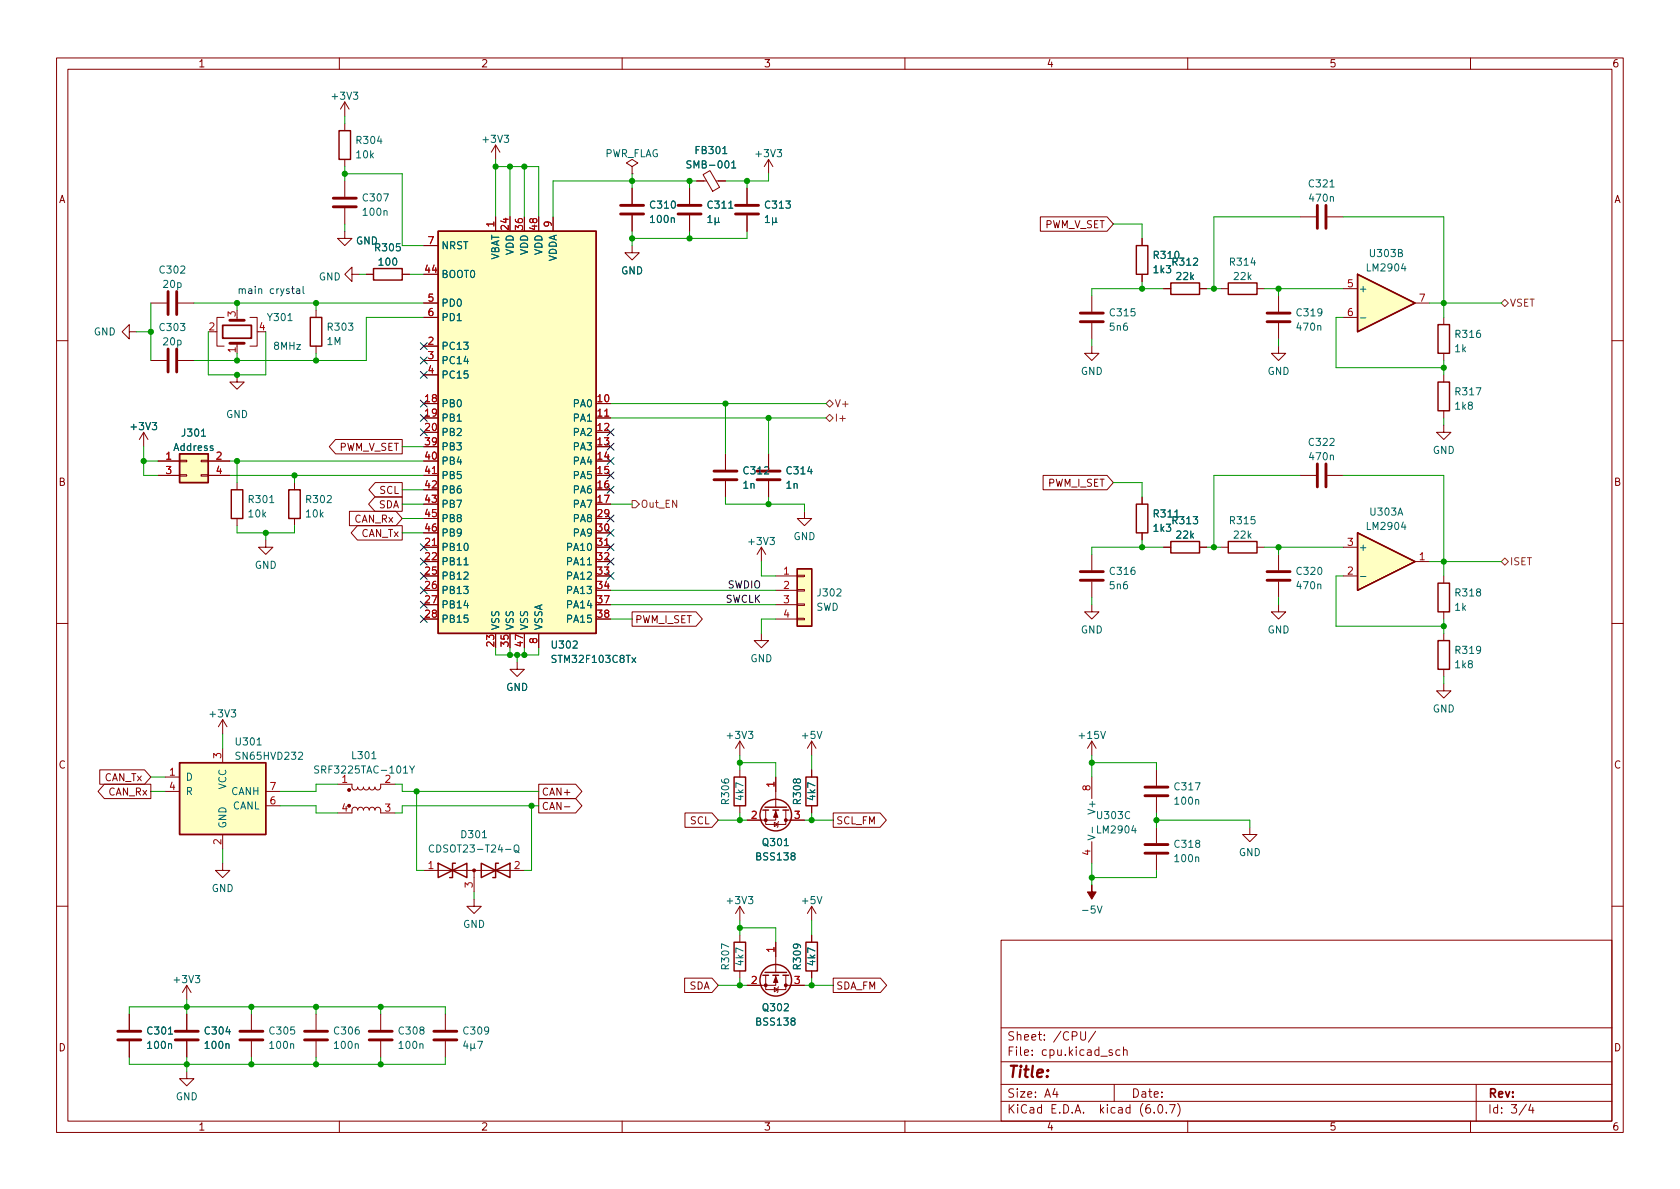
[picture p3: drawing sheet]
<svg xmlns="http://www.w3.org/2000/svg" width="297mm" height="210mm" viewBox="0 0 297 210" stroke-linecap="round" stroke-linejoin="round" font-family="sans-serif">
<g fill="none" stroke="#840000" stroke-width=".18">
<path d="M10 10.2h277v190.1h-277zM12 12.2h273v186.1h-273zM60 10.2v2M61 18v2.6M61 18l-.8 1.3M61 18l.7 1.3M110 10.2v2M160 10.2v2M210 10.2v2M260 10.2v2M61 21.8v1.3M61 28.2v1.3"/>
<path d="M61 32v2.8M61 36.8v2.8M87.6 25.6l-.7 1.3M87.6 25.6v2.6M87.6 38.3v2.6M87.6 25.6l.8 1.3M97.8 38.3v2.6M111.8 29.5l1-.7-1-.6-1.1 .6 1.1 .7v1.2M111.8 30.7h.1M111.8 33.3v2.8M111.8 38.1v2.8M121.9 33.3v2.8"/>
<path d="M121.9 38.1v2.8M123.2 32h1.7M124.3 30.9l1.2-.7 1.7 2.9-1.2 .7zM126.6 32h1.7M132.1 33.3v2.8M132.1 38.1v2.8M135.9 28.2l.8 1.3M135.9 28.2v2.5M135.9 28.2l-.8 1.3M183.9 38.3h11.8l1.1 1.3-1.1 1.3h-11.8zM229.9 38.3h2.8M234.7 38.3h2.8"/>
<path d="M22.9 58.7v-1.3l-1.3 1.3 1.3 1.2v-1.2h1.2M26.7 53.6h2.8M31.5 53.6h2.8M39.6 56.1h-1.2v5.1h1.2M41.9 56.1v.5M44.2 56.1h1.3v5.1h-1.3M55.9 54.9v1.2M61 40.9v1.3h1.2l-1.2 1.2-1.3-1.2h1.3M62.2 48.5v-1.3l-1.2 1.3 1.2 1.3v-1.3h1.3M64.8 48.5h1.2M71.1 48.5h1.3M74.9 56.1h2.6"/>
<path d="M74.9 53.6h2.6M74.9 43.4h2.6M111.8 43.4v1.3h1.2l-1.2 1.3-1.3-1.3h1.3M193 52.3v2.8M193 57.1v2.8M201.9 42.2v1.2M201.9 48.5v1.3M205.7 51h1.3M212.1 51h1.3M215.9 51h1.3M222.2 51h1.3M226.1 52.3v2.8"/>
<path d="M226.1 57.1v2.8M237.5 51h2.5M237.5 56.1h2.5M250.2 53.6h2.5M255.3 56.1v1.3M10 60.2h2M25.4 76.4l-.8 1.3M25.4 76.4v2.6M25.4 76.4l.8 1.3M26.7 63.7h2.8M31.5 63.7h2.8M41.9 66.3v1.3h1.3l-1.3 1.2-1.3-1.2h1.3"/>
<path d="M41.9 60.7v.5M55.9 61.2v1.3M59.3 77.7h11.8v2.6h-11.8l-1.1-1.3zM74.9 63.7h2.6M74.9 61.2h2.6M74.9 66.3h2.6M105.4 73.9h2.5M193 61.2v1.3h1.3l-1.3 1.2-1.2-1.2h1.2M226.1 61.2v1.3h1.2l-1.2 1.2-1.3-1.2h1.3M255.3 75.2v1.2h1.2l-1.2 1.3-1.3-1.3h1.3M255.3 62.5v1.2M255.3 66.3v1.3"/>
<path d="M255.3 72.6v1.3M285 60.2h2M27.9 81.5h3.8M27.9 84.1h3.8M31.7 83.9h1.3v.3h-1.3zM31.7 81.4h1.3v.3h-1.3zM35.6 83.9h1.2v.3h-1.2zM35.6 81.4h1.2v.3h-1.2zM36.8 81.5h3.8M36.8 84.1h3.8M41.9 85.3v1.3M41.9 91.7v1.3"/>
<path d="M47 95.5v1.3h1.3l-1.3 1.2-1.3-1.2h1.3M52.1 85.3v1.3M52.1 91.7v1.3M61.8 90.4h8.2l1.1 1.3-1.1 1.3h-8.2zM63.2 93h7.9v2.5h-7.9l-1.1-1.3zM66.3 87.9h4.8v2.5h-4.8l-1.1-1.3zM66.3 85.3h4.8v2.6h-4.8l-1.1-1.3zM74.9 84.1h2.6M74.9 96.8h2.6M105.4 96.8h2.5M128.3 80.3v2.8M128.3 85.1v2.8"/>
<path d="M134.6 96.8l-.7 1.2M134.6 96.8v2.5M134.6 96.8l.8 1.2M135.9 80.3v2.8M135.9 85.1v2.8M142.2 90.4v1.3h1.3l-1.3 1.3-1.2-1.3h1.2M184.4 84.1h11.3l1.1 1.2-1.1 1.3h-11.3zM193 98v2.8M201.9 87.9v1.2M201.9 94.2v1.3M205.7 96.8h1.3M212.1 96.8h1.3"/>
<path d="M215.9 96.8h1.3M222.2 96.8h1.3M226.1 98v2.8M229.9 84.1h2.8M234.7 84.1h2.8M237.5 96.8h2.5M250.2 99.3h2.5M10 110.2h2M91.4 117.1v1.3h1.3l-1.3 1.2-1.2-1.2h1.2M95.2 112v2.5M111.8 108.2h11.3l1.1 1.3-1.1 1.2h-11.3zM134.6 112v1.3h1.3l-1.3 1.2-1.3-1.2h1.3"/>
<path d="M137.2 101.8h3.8M137.2 104.4h3.8M137.2 106.9h3.8M137.2 109.5h3.8M141 109.3h1.2v.3h-1.2zM141 106.8h1.2v.3h-1.2zM141 104.3h1.2v.2h-1.2zM141 101.7h1.2v.3h-1.2zM193 106.9v1.3h1.3l-1.3 1.3-1.2-1.3h1.2M193 102.9v2.8M226.1 106.9v1.3h1.2l-1.2 1.3-1.3-1.3h1.3M226.1 102.9v2.8"/>
<path d="M237.5 101.8h2.5M255.3 101.8v1.3M255.3 108.2v1.3M255.3 112v1.3M255.3 118.4v1.2M285 110.2h2M17.6 136.1h8l1.1 1.3-1.1 1.3h-8zM18.4 138.7h8.3v2.5h-8.3l-1.1-1.3zM29.2 137.4h2.5M29.2 139.9h2.5M39.4 127.2l-.8 1.3M39.4 127.2v2.6"/>
<path d="M39.4 132.3v2.6M39.4 127.2l.7 1.3M47 139.9h2.5M59.7 138.7h2.5l.1 .7 .4 .3 .4-.2 .1-.3 .2 .3 .3 .2 .4-.1 .2-.4 .1 .3 .3 .2 .4-.1 .2-.4 .1 .3 .3 .2 .4-.1 .2-.4 .2 .4 .4 .1 .4-.3v-.7h2.5M95.2 138.7h6.6l1.1 1.2-1.1 1.3h-6.6zM130.8 131.1l-.8 1.2M130.8 131.1v2.5M130.8 136.1v1.3M130.8 131.1l.8 1.2M137.2 137.4v5.3M143.5 131.1l-.8 1.2M143.5 131.1v2.5"/>
<path d="M143.5 136.1v1.3M143.5 131.1l.8 1.2M193 131.1v2.5M193 137.4v3.8M193 131.1l-.7 1.2M193 131.1l.8 1.2M204.5 136.1v2.8M255.3 120.9v1.3h1.2l-1.2 1.2-1.3-1.2h1.3M39.4 152.6v1.3h1.2l-1.2 1.3-1.3-1.3h1.3M39.4 147.6v2.5M47 142.5h2.5M59.7 143.8h2.5l.1-.8 .4-.3 .4 .2 .1 .3 .2-.3 .3-.1 .4 .1 .2 .3 .2-.4h.4l.3 .1 .1 .3 .2-.3 .4-.2 .3 .2 .1 .3 .2-.3 .4-.2 .4 .3v.8h2.5"/>
<path d="M74.9 153.9h17.8M83.8 159v1.3h1.3l-1.3 1.2-1.3-1.2h1.3M83.8 153.9v3.8M95.2 141.2h6.6l1.1 1.3-1.1 1.3h-6.6zM99.8 142.7h1M121.1 143.8h4.8l1.1 1.2-1.1 1.3h-4.8zM130.8 142.5v1.3M135.4 143.3v2.5h3.5v-2.5M136.9 145.4l.6 .4-.6 .4zM137.2 143.3v1.7h-5.1M137.7 145.3l-.2 .1v.8l-.1 .1M138.9 145h3.3"/>
<path d="M143.5 142.5v1.3M147.3 143.8h8.3l1.1 1.2-1.1 1.3h-8.3zM193 148.8v3.8M204.5 141v2.8M204.5 146.3v2.8M204.5 151.1v2.8M221 146.3v1.3h1.2l-1.2 1.2-1.3-1.2h1.3M10 160.2h2M22.9 179.3v2.8M33 174.2l-.7 1.3M33 174.2v2.6M33 179.3v2.8"/>
<path d="M33 174.2l.8 1.3M44.4 179.3v2.8M55.9 179.3v2.8M67.3 179.3v2.8M78.7 179.3v2.8M121.1 173h4.8l1.1 1.2-1.1 1.3h-4.8zM130.8 160.3v2.5M130.8 165.3v1.3M130.8 171.7v1.3M130.8 160.3l-.8 1.2M130.8 160.3l.8 1.2M135.4 172.5v2.5h3.5v-2.5"/>
<path d="M136.9 174.6l.6 .4-.6 .4zM137.2 172.5v1.7h-5.1M137.2 166.6v5.4M137.7 174.5l-.2 .1v.8l-.1 .1M138.9 174.2h3.3M143.5 160.3v2.5M143.5 165.3v1.3M143.5 171.7v1.3M143.5 160.3l-.8 1.2M143.5 160.3l.8 1.2M147.3 173h8.4l1.1 1.2-1.1 1.3h-8.4zM177 166.3h108v32h-108z"/>
<path d="M285 160.2h2M22.9 184.1v2.8M33 189.5v1.2h1.3l-1.3 1.3-1.3-1.3h1.3M33 184.1v2.8M44.4 184.1v2.8M55.9 184.1v2.8M60 198.3v2M67.3 184.1v2.8M78.7 184.1v2.8M110 198.3v2M160 198.3v2M177 194.8h108"/>
<path d="M177 191.8h108M177 187.8h108M177 181.8h108M186.5 192.5l-.4 1h1M186.9 193v1M191.1 182.4v1.2l.3 .3h.2l.3-.3v-1.2M193.7 182.4l-1.3 1.9M196.6 185.7l-.3-.1-.2 .2v.3l.5 .1v.4h-.5M197 191.8v3M198 185.7l-.4-.1-.3 .3v.4l.1 .3h.6M198.6 185.8l.3-.2 .3 .1 .1 .9M198.6 185.1v1.5"/>
<path d="M204.1 196.7v.1M204.9 195.4l.2-.1a.81 .81 0 0 1 .6 .7 .81 .81 0 0 1-.3 .8h-.2a.81 .81 0 0 1-.6-.6 .81 .81 0 0 1 .3-.8zM206.2 196.7v.1M206.8 195.3h1l-.7 1.5M208.2 195.1a1.72 1.72 0 0 1 0 2.3M210 198.3v2M260 198.3v2M261 191.8v6.5M269.9 195.3l-1.3 1.9M270.6 195.3l-.3 1h.9M271 195.8v1"/>
</g>
<g fill="none" stroke="#840000" stroke-width=".25">
<path d="M59.9 23.1h2.1v5.1h-2.1zM54.9 56.1h2v5.1h-2zM66 47.5h5.1v2h-5.1zM77.5 40.9h27.9v71.1h-27.9zM200.9 43.4h2v5.1h-2zM207 50h5.1v2.1h-5.1zM217.2 50h5v2.1h-5zM240 48.5l10.2 5.1-10.2 5.1zM254.3 57.4h2v5.1h-2zM254.3 67.6h2v5h-2zM31.7 80.3h5.1v5h-5.1zM40.9 86.6h2v5.1h-2z"/>
<path d="M51.1 86.6h2v5.1h-2zM200.9 89.1h2v5.1h-2zM207 95.8h5.1v2h-5.1zM217.2 95.8h5v2h-5zM240 94.2l10.2 5.1-10.2 5.1zM141 100.6h2.5v10.1h-2.5zM254.3 103.1h2v5.1h-2zM254.3 113.3h2v5.1h-2zM31.7 134.9h15.3v12.7h-15.3zM129.8 137.4h2v5.1h-2zM142.5 137.4h2v5.1h-2zM77.5 152.6l5 2.6v-2.6l-5 2.6z"/>
<path d="M80.5 152.6h-.5v2.6h-.5M85.1 152.6l5.1 2.6v-2.6l-5.1 2.6zM88.1 152.6h-.5v2.6h-.5M134.9 143.3h1M135.3 142.7h3.8M136.7 143.3h1M138.4 143.3h1M129.8 166.6h2v5.1h-2zM134.9 172.5h1M135.3 172h3.8M136.7 172.5h1M138.4 172.5h1"/>
<path d="M142.5 166.6h2v5.1h-2z"/>
<circle cx="137.2" cy="144.1" r="2.79"/>
<circle cx="137.2" cy="173.3" r="2.79"/>
</g>
<g fill="#840000" stroke="#840000" stroke-width=".18">
<path d="M193 156.5v1.2h.8l-.8 1.3-.7-1.3h.7z"/>
<path d="M137.2 172.7l.3 1h-.7z"/>
<path d="M137.2 143.5l.3 1h-.7z"/>
<circle cx="83.8" cy="153.9" r=".25"/>
<circle cx="61.7" cy="139.7" r=".25"/>
<circle cx="135.4" cy="174.2" r=".25"/>
<circle cx="138.9" cy="174.2" r=".25"/>
<circle cx="135.4" cy="145" r=".25"/>
<circle cx="138.9" cy="145" r=".25"/>
</g>
<g fill="none" stroke="#006464" stroke-width=".18">
<path d="M122.2 28.5l-.5-.1-.2 .2v.3l.5 .3 .2 .3-.3 .2-.5-.1M125.2 38.4l.3-.3v1.3M125.2 39.4h.7M126.4 38.5v1.3M127 39.2l.2 .2M127 38.5v.8l-.4 .1-.2-.2M129.4 28.8l.3-.4v1.3M129.4 29.7h.7M135.3 38.4l.4-.3v1.3M135.3 39.4h.7M136.6 38.5v1.3M137.2 39.2l.2 .2"/>
<path d="M137.2 38.5l-.1 .8-.3 .1-.2-.2M240.5 56.2h1M82 99.9h.8M240.5 101.9h1M56.3 135.5l-.4-.1-.2 .2v.3l.5 .3 .1 .3-.2 .2h-.5M72.4 135.4l.5 .7 .4-.7M72.9 136.1v.6M76.7 149.5a.6 .6 0 0 0-.9 .5 .6 .6 0 0 0 .6 .7l.3-.1M91 149.6l.2-.2a.43 .43 0 0 1 .5 .4v.5a.42 .42 0 0 1-.4 .4 .42 .42 0 0 1-.4-.4zM91.1 150.4l.7 .4M192.3 147.7l1.3 .4-1.3 .4M193.1 146.3v.9"/>
<path d="M82.3 184.1l-.3 .9h.8M82.6 184.6v.8M83.3 184.6v1.2M83.9 185.2l.1 .2M83.9 184.6l-.1 .7-.4 .1-.1-.2M84.5 184.1h.8l-.5 1.3"/>
</g>
<g fill="#ffffc2" stroke="#ffffc2" stroke-width=".18">
<path d="M240 48.5l10.2 5.1-10.2 5.1z"/>
<path d="M31.7 80.3h5.1v5h-5.1z"/>
<path d="M31.7 134.9h15.3v12.7h-15.3z"/>
<path d="M77.5 40.9h27.9v71.1h-27.9z"/>
<path d="M240 94.2l10.2 5.1-10.2 5.1z"/>
<path d="M141 100.6h2.5v10.1h-2.5z"/>
</g>
<g fill="none" stroke="#840000" stroke-width=".51">
<path d="M58.9 36.6h4.1M58.9 35h4.1M109.7 37.8h4.1M109.7 36.3h4.1M119.9 37.8h4.1M119.9 36.3h4.1M130 37.8h4.1M130 36.3h4.1M232.9 36.3v4.1M234.4 36.3v4.1M29.7 51.6v4M31.2 51.6v4"/>
<path d="M40.6 56.6h2.6M191 56.9h4.1M191 55.4h4.1M224 56.9h4.1M224 55.4h4.1M29.7 61.7v4.1M31.2 61.7v4.1M40.6 60.7h2.6M126.2 84.8h4.1M126.2 83.3h4.1M133.9 84.8h4M133.9 83.3h4"/>
<path d="M232.9 82v4.1M234.4 82v4.1M191 102.6h4.1M191 101.1h4.1M224 102.6h4.1M224 101.1h4.1M202.4 139.2h4.1M202.4 140.7h4.1M202.4 150.9h4.1M202.4 149.3h4.1M20.8 183.9h4.1M20.8 182.4h4.1"/>
<path d="M31 183.9h4.1M31 182.4h4.1M42.4 183.9h4.1M42.4 182.4h4.1M53.8 183.9h4.1M53.8 182.4h4.1M65.3 183.9h4M65.3 182.4h4M76.7 183.9h4.1M76.7 182.4h4.1"/>
</g>
<path d="M39.4 57.5h5v2.3h-5z" fill="none" stroke="#840000" stroke-width=".3"/>
<path d="M265.4 53.6l.7-.6 .6 .6-.6 .6zM146 71.4l.7-.7 .6 .7-.6 .6zM146 73.9l.7-.6 .6 .6-.6 .6zM111.8 88.5h.6l.6 .6-.6 .7h-.6zM265.4 99.3l.7-.6 .6 .6-.6 .6z" fill="none" stroke="#725600" stroke-width=".18"/>
<path d="M51.5 51.1h.5M51.7 50.6v1.1l.3 .2M52.4 51.1h.5l.1 .8M53 51.4h-.4l-.2 .2 .2 .3 .4-.1M53.6 50.6v1.1l.2 .2" fill="none" stroke="#0000c2" stroke-width=".18"/>
<g fill="none" stroke="#009600" stroke-width=".18">
<path d="M61 30.7h10.1v12.7h3.8M61 20.6v1.2M61 29.5v2.5M61 39.6v1.3M87.6 28.2v10.1M87.6 29.5h7.6v8.8M90.2 29.5v8.8M92.7 29.5v8.8M111.8 30.7v2.6M121.9 32v1.3M123.2 32h-25.4v6.3M132.1 32v1.3"/>
<path d="M135.9 30.7v1.3h-7.6M196.8 39.6h5.1v2.6M229.9 38.3h-15.3v12.7M237.5 38.3h17.8v17.8M24.1 58.7h2.6M26.7 53.6v10.1M34.3 53.6h40.6M36.8 58.7v7.6h10.2v-7.6M41.9 53.6v1.3M55.9 53.6v1.3M63.5 48.5h1.3M72.4 48.5h2.5"/>
<path d="M74.9 56.1h-10.1v7.6h-30.5M111.8 40.9v2.5M121.9 40.9v1.3M132.1 40.9v1.3h-20.3M193 59.9v1.3M201.9 49.8v1.2M205.7 51h-12.7v1.3M213.4 51h2.5M223.5 51h14M226.1 51v1.3M226.1 59.9v1.3M237.5 56.1h-1.3v8.9h19.1"/>
<path d="M252.7 53.6h12.7M25.4 79v5.1h2.5M41.9 62.5v1.2M55.9 62.5v1.2M71.1 79h3.8M107.9 71.4h38.1M107.9 73.9h38.1M128.3 71.4v8.9M135.9 73.9v6.4M255.3 63.7v2.6M255.3 73.9v1.3M25.4 81.5h2.5"/>
<path d="M40.6 84.1h34.3M40.6 81.5h34.3M41.9 93v1.2h10.2v-1.2M41.9 81.5v3.8M47 94.2v1.3M52.1 84.1v1.2M71.1 94.2h3.8M71.1 91.7h3.8M71.1 89.1h3.8M71.1 86.6h3.8M107.9 89.1h3.9M128.3 87.9v1.2h13.9v1.3"/>
<path d="M134.6 99.3v2.5h2.6M135.9 87.9v1.2M196.8 85.3h5.1v2.6M201.9 95.5v1.3M205.7 96.8h-12.7v1.2M213.4 96.8h2.5M223.5 96.8h14M226.1 96.8v1.2M229.9 84.1h-15.3v12.7M237.5 84.1h17.8v17.7M252.7 99.3h12.7M87.6 114.5v1.3h7.6v-1.3"/>
<path d="M90.2 114.5v1.3M91.4 115.8v1.3M92.7 114.5v1.3M107.9 106.9h29.3M107.9 109.5h3.9M107.9 104.4h29.3M137.2 109.5h-2.6v2.5M193 105.7v1.2M226.1 105.7v1.2M237.5 101.8h-1.3v8.9h19.1M255.3 109.5v2.5M255.3 119.6v1.3"/>
<path d="M26.7 139.9h2.5M26.7 137.4h2.5M39.4 129.8v2.5M59.7 138.7h-3.8v1.2h-6.4M69.8 138.7h1.3v1.2h24.1M73.7 139.9v14h1.2M130.8 133.6v2.5M130.8 134.9h6.4v2.5M143.5 133.6v2.5M193 134.9h11.5v1.2M193 133.6v3.8M39.4 150.1v2.5"/>
<path d="M49.5 142.5h6.4v1.3h3.8M83.8 157.7v1.3M94 142.5v11.4h-1.3M95.2 142.5h-24.1v1.3h-1.3M127 145h5.1M130.8 143.8v1.2M142.2 145h5.1M143.5 143.8v1.2M193 152.6v3.9M204.5 145h16.5v1.3M204.5 143.8v2.5M204.5 153.9v1.3h-11.5"/>
<path d="M22.9 179.3v-1.3h55.8v1.3M33 176.8v2.5M44.4 178v1.3M55.9 178v1.3M67.3 178v1.3M127 174.2h5.1M130.8 162.8v2.5M130.8 173v1.2M130.8 164.1h6.4v2.5M142.2 174.2h5.1M143.5 162.8v2.5M143.5 173v1.2"/>
<path d="M22.9 186.9v1.3h55.8v-1.3M33 186.9v2.6M44.4 186.9v1.3M55.9 186.9v1.3M67.3 186.9v1.3"/>
</g>
<g fill="none" stroke="#000084" stroke-width=".18">
<path d="M74.3 63.1l1.2 1.3M74.3 60.6l1.2 1.2M74.3 70.8l1.2 1.2M74.3 65.7l1.2 1.2M74.3 75.8l1.2 1.3M74.3 73.3l1.2 1.2M75.5 63.1l-1.2 1.3M75.5 60.6l-1.2 1.2M75.5 70.8l-1.2 1.2M75.5 65.7l-1.2 1.2M75.5 75.8l-1.2 1.3M75.5 73.3l-1.2 1.2"/>
<path d="M107.3 75.8l1.3 1.3M107.3 78.4l1.3 1.2M108.6 75.8l-1.3 1.3M108.6 78.4l-1.3 1.2M74.3 96.2l1.2 1.2M74.3 98.7l1.2 1.2M75.5 96.2l-1.2 1.2M75.5 98.7l-1.2 1.2M107.3 86l1.3 1.2M107.3 80.9l1.3 1.2M107.3 96.2l1.3 1.2M107.3 93.6l1.3 1.2"/>
<path d="M107.3 91.1l1.3 1.2M107.3 98.7l1.3 1.2M107.3 83.5l1.3 1.2M108.6 86l-1.3 1.2M108.6 80.9l-1.3 1.2M108.6 96.2l-1.3 1.2M108.6 93.6l-1.3 1.2M108.6 91.1l-1.3 1.2M108.6 98.7l-1.3 1.2M108.6 83.5l-1.3 1.2M74.3 103.8l1.2 1.2M74.3 101.2l1.2 1.3"/>
<path d="M74.3 108.9l1.2 1.2M74.3 106.3l1.2 1.2M75.5 108.9l-1.2 1.2M75.5 103.8l-1.2 1.2M75.5 101.2l-1.2 1.3M75.5 106.3l-1.2 1.2M107.3 101.2l1.3 1.3M108.6 101.2l-1.3 1.3"/>
</g>
<g fill="#009600" stroke="#009600" stroke-width=".18">
<circle cx="55.9" cy="53.6" r=".46"/>
<circle cx="55.9" cy="63.7" r=".46"/>
<circle cx="87.6" cy="29.5" r=".46"/>
<circle cx="41.9" cy="63.7" r=".46"/>
<circle cx="41.9" cy="53.6" r=".46"/>
<circle cx="61" cy="30.7" r=".46"/>
<circle cx="90.2" cy="29.5" r=".46"/>
<circle cx="92.7" cy="29.5" r=".46"/>
<circle cx="111.8" cy="32" r=".46"/>
<circle cx="111.8" cy="42.2" r=".46"/>
<circle cx="47" cy="94.2" r=".46"/>
<circle cx="52.1" cy="84.1" r=".46"/>
<circle cx="73.7" cy="139.9" r=".46"/>
<circle cx="26.7" cy="58.7" r=".46"/>
<circle cx="25.4" cy="81.5" r=".46"/>
<circle cx="41.9" cy="81.5" r=".46"/>
<circle cx="41.9" cy="66.3" r=".46"/>
<circle cx="90.2" cy="115.8" r=".46"/>
<circle cx="91.4" cy="115.8" r=".46"/>
<circle cx="92.7" cy="115.8" r=".46"/>
<circle cx="55.9" cy="188.2" r=".46"/>
<circle cx="55.9" cy="178" r=".46"/>
<circle cx="44.4" cy="188.2" r=".46"/>
<circle cx="33" cy="188.2" r=".46"/>
<circle cx="67.3" cy="178" r=".46"/>
<circle cx="67.3" cy="188.2" r=".46"/>
<circle cx="44.4" cy="178" r=".46"/>
<circle cx="33" cy="178" r=".46"/>
<circle cx="130.8" cy="174.2" r=".46"/>
<circle cx="130.8" cy="145" r=".46"/>
<circle cx="94" cy="142.5" r=".46"/>
<circle cx="130.8" cy="164.1" r=".46"/>
<circle cx="130.8" cy="134.9" r=".46"/>
<circle cx="143.5" cy="174.2" r=".46"/>
<circle cx="214.6" cy="96.8" r=".46"/>
<circle cx="226.1" cy="96.8" r=".46"/>
<circle cx="201.9" cy="96.8" r=".46"/>
<circle cx="255.3" cy="110.7" r=".46"/>
<circle cx="201.9" cy="51" r=".46"/>
<circle cx="128.3" cy="71.4" r=".46"/>
<circle cx="121.9" cy="32" r=".46"/>
<circle cx="121.9" cy="42.2" r=".46"/>
<circle cx="132.1" cy="32" r=".46"/>
<circle cx="135.9" cy="73.9" r=".46"/>
<circle cx="135.9" cy="89.1" r=".46"/>
<circle cx="255.3" cy="99.3" r=".46"/>
<circle cx="226.1" cy="51" r=".46"/>
<circle cx="214.6" cy="51" r=".46"/>
<circle cx="255.3" cy="53.6" r=".46"/>
<circle cx="255.3" cy="65" r=".46"/>
<circle cx="143.5" cy="145" r=".46"/>
<circle cx="204.5" cy="145" r=".46"/>
<circle cx="193" cy="155.2" r=".46"/>
<circle cx="193" cy="134.9" r=".46"/>
</g>
<text font-size="2.8" fill="#840000" x="178" y="190.6">Title:</text>
<g font-size="2.1" fill="#840000">
<text x="178" y="184">Sheet: /CPU/</text>
<text x="178" y="186.7">File: cpu.kicad_sch</text>
<text x="178" y="196.9">KiCad E.D.A. kicad (6.0.7)</text>
<text x="178" y="194.1">Size: A4</text>
<text x="200" y="194.1">Date:</text>
<text x="263" y="194.1">Rev:</text>
<text x="263" y="196.9">Id: 3/4</text>
</g>
<g font-size="1.8" fill="#840000">
<text x="35" y="11.9">1</text>
<text x="85" y="11.9">2</text>
<text x="135" y="11.9">3</text>
<text x="185" y="11.9">4</text>
<text x="235" y="11.9">5</text>
<text x="285" y="11.9">6</text>
<text x="10.3" y="35.9">A</text>
<text x="285.3" y="35.9">A</text>
<text x="184.5" y="40.3">PWM_V_SET</text>
<text x="59.7" y="79.7">PWM_V_SET</text>
<text x="10.3" y="85.9">B</text>
<text x="66.9" y="89.9">SDA</text>
<text x="67.1" y="87.3">SCL</text>
<text x="185.2" y="86.1">PWM_I_SET</text>
<text x="285.3" y="85.9">B</text>
<text x="62.6" y="92.4">CAN_Rx</text>
<text x="63.8" y="95">CAN_Tx</text>
<text x="112.2" y="110.2">PWM_I_SET</text>
<text x="10.3" y="135.9">C</text>
<text x="285.3" y="135.9">C</text>
<text x="18.4" y="138.1">CAN_Tx</text>
<text x="19.1" y="140.7">CAN_Rx</text>
<text x="95.7" y="143.2">CAN-</text>
<text x="95.7" y="140.7">CAN+</text>
<text x="122" y="145.8">SCL</text>
<text x="147.8" y="145.8">SCL_FM</text>
<text x="121.8" y="175">SDA</text>
<text x="147.8" y="175">SDA_FM</text>
<text x="10.3" y="185.9">D</text>
<text x="285.3" y="185.9">D</text>
<text x="35" y="199.9">1</text>
<text x="85" y="199.9">2</text>
<text x="135" y="199.9">3</text>
<text x="185" y="199.9">4</text>
<text x="235" y="199.9">5</text>
<text x="285" y="199.9">6</text>
</g>
<g font-size="1.8" fill="#006464">
<text x="58.9" y="17.6">+3V3</text>
<text x="63.1" y="28">10k</text>
<text x="63.2" y="25.4">R304</text>
<text x="85.5" y="25.2">+3V3</text>
<text x="106.8" y="27.8">PWR_FLAG</text>
<text x="122" y="29.8">SMB-001</text>
<text x="123.1" y="27.2">FB301</text>
<text x="133.8" y="27.8">+3V3</text>
<text x="64.3" y="35.6">C307</text>
<text x="231.6" y="33.1">C321</text>
<text x="231.7" y="35.7">470n</text>
<text x="64.3" y="38.1">100n</text>
<text x="115.1" y="36.9">C310</text>
<text x="115.1" y="39.4">100n</text>
<text x="125.3" y="36.9">C311</text>
<text x="135.4" y="36.9">C313</text>
<text x="62.9" y="43.2">GND</text>
<text x="66.5" y="44.4">R305</text>
<text x="67.1" y="47">100</text>
<text x="78" y="44.1">NRST</text>
<text x="88.3" y="46.2" transform="rotate(-90 88.3 46.2)">VBAT</text>
<text x="90.8" y="45.1" transform="rotate(-90 90.8 45.1)">VDD</text>
<text x="93.3" y="45.1" transform="rotate(-90 93.3 45.1)">VDD</text>
<text x="95.9" y="45.1" transform="rotate(-90 95.9 45.1)">VDD</text>
<text x="98.4" y="46.4" transform="rotate(-90 98.4 46.4)">VDDA</text>
<text x="204.1" y="45.8">R310</text>
<text x="207.4" y="47">R312</text>
<text x="217.6" y="47">R314</text>
<text x="241.9" y="48">LM2904</text>
<text x="242.4" y="45.4">U303B</text>
<text x="28.4" y="48.4">C302</text>
<text x="29" y="50.9">20p</text>
<text x="56.3" y="49.6">GND</text>
<text x="78" y="49.1">BOOT0</text>
<text x="109.8" y="48.5">GND</text>
<text x="204" y="48.3">1k3</text>
<text x="208.1" y="49.5">22k</text>
<text x="218.2" y="49.5">22k</text>
<text x="240.2" y="51.7">+</text>
<text x="16.6" y="59.3">GND</text>
<text x="28.4" y="58.5">C303</text>
<text x="47.5" y="56.8">Y301</text>
<text x="58.1" y="58.5">R303</text>
<text x="78" y="54.2">PD0</text>
<text x="78" y="56.8">PD1</text>
<text x="196.3" y="58.5">5n6</text>
<text x="196.4" y="55.9">C315</text>
<text x="229.4" y="55.9">C319</text>
<text x="229.4" y="58.5">470n</text>
<text x="257.5" y="59.7">R316</text>
<text x="29" y="61.1">20p</text>
<text x="48.5" y="61.8">8MHz</text>
<text x="57.8" y="61">1M</text>
<text x="78" y="61.8">PC13</text>
<text x="78" y="64.4">PC14</text>
<text x="257.3" y="62.3">1k</text>
<text x="78" y="66.9">PC15</text>
<text x="191.1" y="66.3">GND</text>
<text x="224.1" y="66.3">GND</text>
<text x="257.5" y="69.9">R317</text>
<text x="23.3" y="76">+3V3</text>
<text x="32.3" y="77.2">J301</text>
<text x="39.9" y="73.9">GND</text>
<text x="78" y="72">PB0</text>
<text x="78" y="74.5">PB1</text>
<text x="78" y="77.1">PB2</text>
<text x="101.5" y="72">PA0</text>
<text x="101.5" y="74.5">PA1</text>
<text x="101.5" y="77.1">PA2</text>
<text x="257.4" y="72.4">1k8</text>
<text x="30.8" y="79.7">Address</text>
<text x="78" y="79.6">PB3</text>
<text x="78" y="82.2">PB4</text>
<text x="101.5" y="79.6">PA3</text>
<text x="101.5" y="82.2">PA4</text>
<text x="131.6" y="83.9">C312</text>
<text x="139.2" y="83.9">C314</text>
<text x="231.6" y="78.8">C322</text>
<text x="231.7" y="81.4">470n</text>
<text x="253.3" y="80.3">GND</text>
<text x="44.1" y="88.9">R301</text>
<text x="54.3" y="88.9">R302</text>
<text x="78" y="84.7">PB5</text>
<text x="78" y="87.2">PB6</text>
<text x="78" y="89.8">PB7</text>
<text x="101.5" y="84.7">PA5</text>
<text x="101.5" y="87.2">PA6</text>
<text x="101.5" y="89.8">PA7</text>
<text x="131.4" y="86.4">1n</text>
<text x="139" y="86.4">1n</text>
<text x="44" y="91.5">10k</text>
<text x="54.2" y="91.5">10k</text>
<text x="78" y="92.3">PB8</text>
<text x="78" y="94.9">PB9</text>
<text x="101.5" y="92.3">PA8</text>
<text x="101.5" y="94.9">PA9</text>
<text x="140.3" y="95.5">GND</text>
<text x="204" y="94">1k3</text>
<text x="204.1" y="91.5">R311</text>
<text x="207.4" y="92.7">R313</text>
<text x="208.1" y="95.2">22k</text>
<text x="217.6" y="92.7">R315</text>
<text x="218.2" y="95.2">22k</text>
<text x="241.9" y="93.7">LM2904</text>
<text x="242.4" y="91.2">U303A</text>
<text x="45" y="100.6">GND</text>
<text x="78" y="97.4">PB10</text>
<text x="78" y="99.9">PB11</text>
<text x="100.5" y="97.4">PA10</text>
<text x="100.5" y="99.9">PA11</text>
<text x="132.5" y="96.4">+3V3</text>
<text x="196.4" y="101.6">C316</text>
<text x="229.4" y="101.6">C320</text>
<text x="240.2" y="97.4">+</text>
<text x="78" y="102.5">PB12</text>
<text x="78" y="105">PB13</text>
<text x="78" y="107.6">PB14</text>
<text x="100.5" y="102.5">PA12</text>
<text x="100.5" y="105">PA13</text>
<text x="100.5" y="107.6">PA14</text>
<text x="144.3" y="108">SWD</text>
<text x="144.7" y="105.5">J302</text>
<text x="196.3" y="104.2">5n6</text>
<text x="229.4" y="104.2">470n</text>
<text x="257.3" y="108">1k</text>
<text x="257.5" y="105.5">R318</text>
<text x="78" y="110.1">PB15</text>
<text x="88.3" y="111.5" transform="rotate(-90 88.3 111.5)">VSS</text>
<text x="90.8" y="111.5" transform="rotate(-90 90.8 111.5)">VSS</text>
<text x="93.3" y="111.5" transform="rotate(-90 93.3 111.5)">VSS</text>
<text x="95.9" y="111.5" transform="rotate(-90 95.9 111.5)">VSSA</text>
<text x="100.5" y="110.1">PA15</text>
<text x="191.1" y="112">GND</text>
<text x="224.1" y="112">GND</text>
<text x="97.7" y="114.7">U302</text>
<text x="97.9" y="117.2">STM32F103C8Tx</text>
<text x="132.7" y="117.1">GND</text>
<text x="257.4" y="118.2">1k8</text>
<text x="257.5" y="115.6">R319</text>
<text x="89.5" y="122.2">GND</text>
<text x="253.3" y="126">GND</text>
<text x="37.3" y="126.8">+3V3</text>
<text x="41.8" y="131.8">U301</text>
<text x="128.7" y="130.7">+3V3</text>
<text x="141.9" y="130.7">+5V</text>
<text x="191" y="130.7">+15V</text>
<text x="42.1" y="134.3">SN65HVD232</text>
<text x="56.5" y="136.8">SRF3225TAC-101Y</text>
<text x="62.4" y="134.2">L301</text>
<text x="32.8" y="138">D</text>
<text x="32.8" y="140.6">R</text>
<text x="40" y="139.6" transform="rotate(-90 40 139.6)">VCC</text>
<text x="40.9" y="140.6">CANH</text>
<text x="41.1" y="143.1">CANL</text>
<text x="128.9" y="142.1" transform="rotate(-90 128.9 142.1)">R306</text>
<text x="131.4" y="141.4" transform="rotate(-90 131.4 141.4)">4k7</text>
<text x="141.6" y="142.1" transform="rotate(-90 141.6 142.1)">R308</text>
<text x="144.1" y="141.4" transform="rotate(-90 144.1 141.4)">4k7</text>
<text x="193.7" y="143.6" transform="rotate(-90 193.7 143.6)">V+</text>
<text x="207.8" y="139.7">C317</text>
<text x="207.8" y="142.3">100n</text>
<text x="40" y="146.6" transform="rotate(-90 40 146.6)">GND</text>
<text x="81.7" y="148.2">D301</text>
<text x="135" y="149.6">Q301</text>
<text x="194.1" y="144.8">U303C</text>
<text x="194.2" y="147.4">LM2904</text>
<text x="207.8" y="149.9">C318</text>
<text x="76.9" y="150.7">CDSOT23-T24-Q</text>
<text x="133.9" y="152.1">BSS138</text>
<text x="207.8" y="152.4">100n</text>
<text x="219" y="151.4">GND</text>
<text x="37.4" y="157.7">GND</text>
<text x="128.7" y="159.9">+3V3</text>
<text x="141.9" y="159.9">+5V</text>
<text x="191.7" y="161.5">-5V</text>
<text x="81.9" y="164.1">GND</text>
<text x="30.9" y="173.8">+3V3</text>
<text x="128.9" y="171.3" transform="rotate(-90 128.9 171.3)">R307</text>
<text x="131.4" y="170.6" transform="rotate(-90 131.4 170.6)">4k7</text>
<text x="141.6" y="171.3" transform="rotate(-90 141.6 171.3)">R309</text>
<text x="144.1" y="170.6" transform="rotate(-90 144.1 170.6)">4k7</text>
<text x="135" y="178.8">Q302</text>
<text x="26.2" y="182.9">C301</text>
<text x="26.2" y="185.5">100n</text>
<text x="36.4" y="182.9">C304</text>
<text x="36.4" y="185.5">100n</text>
<text x="47.8" y="182.9">C305</text>
<text x="47.8" y="185.5">100n</text>
<text x="59.2" y="182.9">C306</text>
<text x="59.3" y="185.5">100n</text>
<text x="70.6" y="182.9">C308</text>
<text x="70.7" y="185.5">100n</text>
<text x="82.1" y="182.9">C309</text>
<text x="133.9" y="181.3">BSS138</text>
<text x="31.1" y="194.6">GND</text>
</g>
<g font-size="1.8" fill="#a90000">
<text x="87.4" y="40.1" transform="rotate(-90 87.4 40.1)">1</text>
<text x="89.9" y="40.6" transform="rotate(-90 89.9 40.6)">24</text>
<text x="92.5" y="40.6" transform="rotate(-90 92.5 40.6)">36</text>
<text x="95" y="40.6" transform="rotate(-90 95 40.6)">48</text>
<text x="97.5" y="40.1" transform="rotate(-90 97.5 40.1)">9</text>
<text x="75.7" y="43.2">7</text>
<text x="75.2" y="48.3">44</text>
<text x="75.7" y="53.3">5</text>
<text x="238.3" y="50.8">5</text>
<text x="251" y="53.3">7</text>
<text x="37" y="58.4">2</text>
<text x="41.7" y="56" transform="rotate(-90 41.7 56)">3</text>
<text x="45.9" y="58.4">4</text>
<text x="75.7" y="55.9">6</text>
<text x="238.3" y="55.9">6</text>
<text x="41.7" y="62.3" transform="rotate(-90 41.7 62.3)">1</text>
<text x="75.7" y="61">2</text>
<text x="75.7" y="63.5">3</text>
<text x="75.2" y="71.1">18</text>
<text x="75.7" y="66">4</text>
<text x="105.7" y="71.1">10</text>
<text x="75.2" y="73.7">19</text>
<text x="75.2" y="76.2">20</text>
<text x="105.7" y="73.7">11</text>
<text x="105.7" y="76.2">12</text>
<text x="29.4" y="81.3">1</text>
<text x="29.4" y="83.8">3</text>
<text x="38.2" y="81.3">2</text>
<text x="38.2" y="83.8">4</text>
<text x="75.2" y="78.7">39</text>
<text x="75.2" y="81.3">40</text>
<text x="75.2" y="83.8">41</text>
<text x="105.7" y="78.7">13</text>
<text x="105.7" y="81.3">14</text>
<text x="105.7" y="83.8">15</text>
<text x="75.2" y="86.4">42</text>
<text x="75.2" y="88.9">43</text>
<text x="105.7" y="86.4">16</text>
<text x="105.7" y="88.9">17</text>
<text x="75.2" y="91.4">45</text>
<text x="75.2" y="94">46</text>
<text x="105.7" y="91.4">29</text>
<text x="105.7" y="94">30</text>
<text x="75.2" y="96.5">21</text>
<text x="75.2" y="99.1">22</text>
<text x="75.2" y="101.6">25</text>
<text x="105.7" y="96.5">31</text>
<text x="105.7" y="99.1">32</text>
<text x="105.7" y="101.6">33</text>
<text x="138.6" y="101.6">1</text>
<text x="238.3" y="101.6">2</text>
<text x="238.3" y="96.5">3</text>
<text x="251" y="99.1">1</text>
<text x="75.2" y="104.1">26</text>
<text x="75.2" y="106.7">27</text>
<text x="105.7" y="104.1">34</text>
<text x="105.7" y="106.7">37</text>
<text x="138.6" y="104.1">2</text>
<text x="138.6" y="106.7">3</text>
<text x="75.2" y="109.2">28</text>
<text x="95" y="113.8" transform="rotate(-90 95 113.8)">8</text>
<text x="105.7" y="109.2">38</text>
<text x="138.6" y="109.2">4</text>
<text x="87.4" y="114.3" transform="rotate(-90 87.4 114.3)">23</text>
<text x="89.9" y="114.3" transform="rotate(-90 89.9 114.3)">35</text>
<text x="92.5" y="114.3" transform="rotate(-90 92.5 114.3)">47</text>
<text x="30" y="137.2">1</text>
<text x="39.1" y="134.1" transform="rotate(-90 39.1 134.1)">3</text>
<text x="30" y="139.7">4</text>
<text x="47.8" y="142.2">6</text>
<text x="47.8" y="139.7">7</text>
<text x="60.5" y="138.4">1</text>
<text x="60.5" y="143.5">4</text>
<text x="68.1" y="138.4">2</text>
<text x="68.1" y="143.5">3</text>
<text x="136.9" y="139.2" transform="rotate(-90 136.9 139.2)">1</text>
<text x="192.8" y="139.8" transform="rotate(-90 192.8 139.8)">8</text>
<text x="39.1" y="149.3" transform="rotate(-90 39.1 149.3)">2</text>
<text x="132.9" y="144.8">2</text>
<text x="140.5" y="144.8">3</text>
<text x="75.7" y="153.7">1</text>
<text x="90.9" y="153.7">2</text>
<text x="192.8" y="151.2" transform="rotate(-90 192.8 151.2)">4</text>
<text x="83.6" y="157" transform="rotate(-90 83.6 157)">3</text>
<text x="132.9" y="174">2</text>
<text x="136.9" y="168.4" transform="rotate(-90 136.9 168.4)">1</text>
<text x="140.5" y="174">3</text>
</g>
<text font-size="1.8" fill="#0000c2" x="41.9" y="52">main crystal</text>
<g font-size="1.8" fill="#725600">
<text x="266.9" y="54.2">VSET</text>
<text x="147.5" y="72">V+</text>
<text x="147.5" y="74.5">I+</text>
<text x="113.2" y="89.8">Out_EN</text>
<text x="266.9" y="99.9">ISET</text>
</g>
<g font-size="1.8" fill="#0f0f0f">
<text x="128.1" y="106.6">SWCLK</text>
<text x="128.6" y="104">SWDIO</text>
</g>
</svg>
